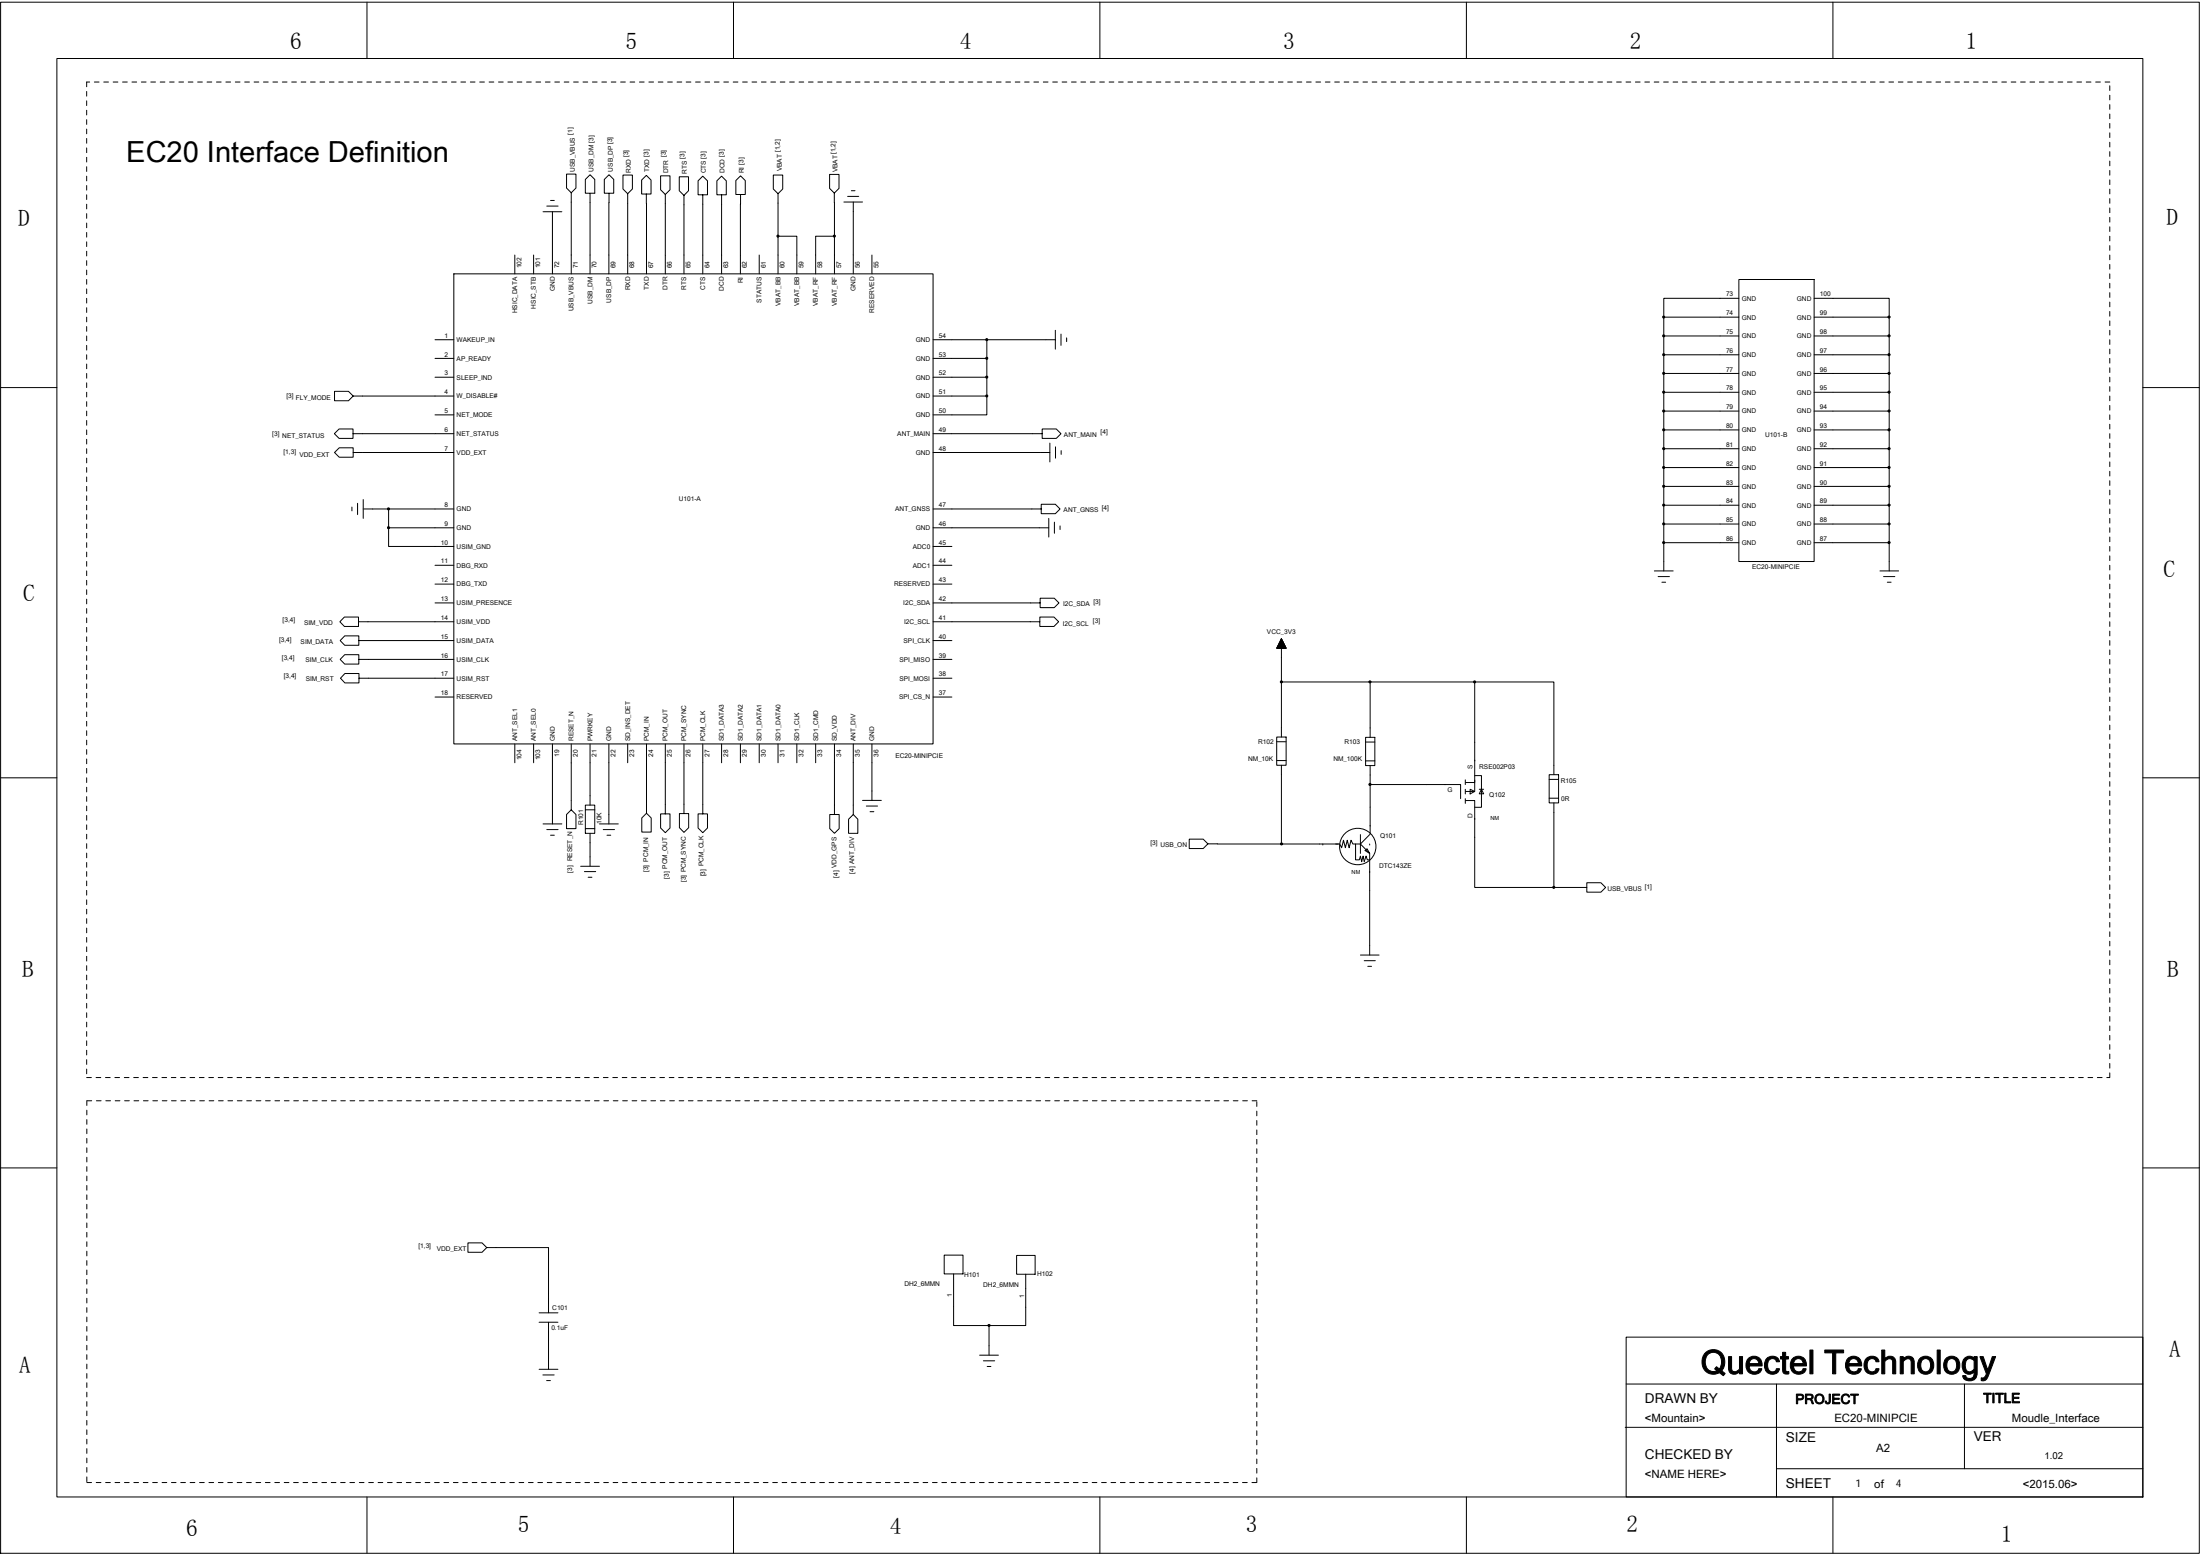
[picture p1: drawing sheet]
<svg xmlns="http://www.w3.org/2000/svg" width="297mm" height="210mm" viewBox="0 0 297 210" stroke-linecap="round" stroke-linejoin="round" font-family="sans-serif">
<g fill="none" stroke="#000" stroke-width=".14">
<path d="M.1 .3h296.8v209.3h-296.8zM7.7 7.9h281.6v194.1h-281.6zM11.7 12.3v.7M11.7 13.6v.6M11.7 14.9v.6M11.7 16.2v.6M11.7 17.4v.7M11.7 18.7v.6M11.7 20v.6M12.1 11.1h-.4v.6M12.7 11.1h.7M14 11.1h.6"/>
<path d="M15.3 11.1h.6M16.5 11.1h.7M17.8 11.1h.7M19.1 11.1h.6M20.4 11.1h.6M21.6 11.1h.7M22.9 11.1h.6M24.1 11.1h.7M25.4 11.1h.7M26.7 11.1h.6M28 11.1h.6M29.2 11.1h.7"/>
<path d="M30.5 11.1h.6M31.8 11.1h.6M33 11.1h.7M34.3 11.1h.6M35.6 11.1h.6M36.8 11.1h.7M38.1 11.1h.7M39.4 11.1h.6M40.7 11.1h.6M41.9 11.1h.7M43.2 11.1h.6M44.5 11.1h.6"/>
<path d="M45.7 11.1h.7M47 11.1h.6M48.3 11.1h.6M49.5 11.1h.7M49.5 .3v7.6M50.8 11.1h.6M52.1 11.1h.6M53.3 11.1h.7M54.6 11.1h.6M55.9 11.1h.6M57.1 11.1h.7M58.4 11.1h.7"/>
<path d="M59.7 11.1h.6M61 11.1h.6M62.2 11.1h.7M63.5 11.1h.6M64.8 11.1h.6M66 11.1h.7M67.3 11.1h.6M68.6 11.1h.6M69.8 11.1h.7M71.1 11.1h.6M72.4 11.1h.6M73.6 11.1h.7"/>
<path d="M74.9 11.1h.6M76.2 11.1h.6M77.4 11.1h.7M78.7 11.1h.7M80 11.1h.6M81.3 11.1h.6M82.5 11.1h.7M83.8 11.1h.6M85.1 11.1h.6M86.3 11.1h.7M87.6 11.1h.6M88.9 11.1h.6"/>
<path d="M90.1 11.1h.7M91.4 11.1h.7M92.6 11.1h.7M93.9 11.1h.6M95.2 11.1h.6M96.5 11.1h.6M97.7 11.1h.7M99 11.1h.6M99 .3v7.6M100.3 11.1h.6M101.5 11.1h.7M102.8 11.1h.6"/>
<path d="M104.1 11.1h.6M105.3 11.1h.7M106.6 11.1h.6M107.9 11.1h.6M109.2 11.1h.6M110.4 11.1h.7M111.7 11.1h.6M113 11.1h.6M114.2 11.1h.7M115.5 11.1h.6M116.8 11.1h.6M118 11.1h.7"/>
<path d="M119.3 11.1h.6M120.6 11.1h.6M121.8 11.1h.7M123.1 11.1h.6M124.4 11.1h.6M125.6 11.1h.7M126.9 11.1h.6M128.2 11.1h.6M129.5 11.1h.6M130.7 11.1h.7M132 11.1h.6M133.3 11.1h.6"/>
<path d="M134.5 11.1h.7M135.8 11.1h.6M137.1 11.1h.6M138.3 11.1h.7M139.6 11.1h.6M140.9 11.1h.6M142.1 11.1h.7M143.4 11.1h.6M144.7 11.1h.6M145.9 11.1h.7M147.2 11.1h.6M148.5 11.1h.6"/>
<path d="M148.5 .3v7.6M149.8 11.1h.6M151 11.1h.7M152.3 11.1h.6M153.6 11.1h.6M154.8 11.1h.7M156.1 11.1h.6M157.4 11.1h.6M158.6 11.1h.7M159.9 11.1h.6M161.2 11.1h.6M162.4 11.1h.7"/>
<path d="M163.7 11.1h.6M165 11.1h.6M166.2 11.1h.7M167.5 11.1h.6M168.8 11.1h.6M170.1 11.1h.6M171.3 11.1h.7M172.6 11.1h.6M173.9 11.1h.6M175.1 11.1h.7M176.4 11.1h.6M177.7 11.1h.6"/>
<path d="M178.9 11.1h.7M180.2 11.1h.6M181.5 11.1h.6M182.8 11.1h.6M184 11.1h.6M185.3 11.1h.6M186.5 11.1h.7M187.8 11.1h.6M189.1 11.1h.6M190.3 11.1h.7M191.6 11.1h.7M192.9 11.1h.6"/>
<path d="M194.2 11.1h.6M195.4 11.1h.7M196.7 11.1h.6M198 11.1h.6M198 .3v7.6M199.2 11.1h.7M200.5 11.1h.6M201.8 11.1h.6M203 11.1h.7M204.3 11.1h.7M205.6 11.1h.6M206.9 11.1h.6"/>
<path d="M208.1 11.1h.6M209.4 11.1h.6M210.6 11.1h.7M211.9 11.1h.7M213.2 11.1h.6M214.5 11.1h.6M215.7 11.1h.7M217 11.1h.6M218.3 11.1h.6M219.5 11.1h.7M220.8 11.1h.6M222.1 11.1h.6"/>
<path d="M223.3 11.1h.7M224.6 11.1h.7M225.9 11.1h.6M227.2 11.1h.6M228.4 11.1h.7M229.7 11.1h.6M230.9 11.1h.7M232.2 11.1h.6M233.5 11.1h.6M234.7 11.1h.7M236 11.1h.6M237.3 11.1h.6"/>
<path d="M238.5 11.1h.7M239.8 11.1h.7M241.1 11.1h.6M242.4 11.1h.6M243.6 11.1h.7M244.9 11.1h.6M246.2 11.1h.6M247.4 11.1h.7M247.5 .3v7.6M248.7 11.1h.7M250 11.1h.6M251.3 11.1h.6"/>
<path d="M252.5 11.1h.7M253.8 11.1h.6M255 11.1h.7M256.3 11.1h.6M257.6 11.1h.6M258.8 11.1h.7M260.1 11.1h.6M261.4 11.1h.6M262.7 11.1h.6M263.9 11.1h.7M265.2 11.1h.6M266.5 11.1h.6"/>
<path d="M267.7 11.1h.7M269 11.1h.6M270.3 11.1h.6M271.5 11.1h.7M272.8 11.1h.6M274.1 11.1h.6M275.4 11.1h.6M276.6 11.1h.6M277.9 11.1h.6M279.1 11.1h.7M280.4 11.1h.6M281.7 11.1h.6"/>
<path d="M283 11.1h.6M284.2 11.1h.7M284.9 11.6v.6M284.9 12.8v.7M284.9 14.1v.7M284.9 15.4v.6M284.9 16.7v.6M284.9 17.9v.7M284.9 19.2v.6M11.7 21.2v.7M11.7 22.5v.6M11.7 23.8v.6"/>
<path d="M11.7 25v.7M11.7 26.3v.6M11.7 27.6v.6M11.7 28.8v.7M11.7 30.1v.6M11.7 31.4v.6M11.7 32.6v.7M11.7 33.9v.6M11.7 35.2v.6M11.7 36.4v.7M11.7 37.7v.7M11.7 39v.6"/>
<path d="M61.3 37h64.7v63.4h-64.7zM69.5 34.4v2.6M72 34.4v2.6M73.3 28.6h2.6M73.8 27.8h1.6M74.3 27.1h.5M74.6 28.6v8.4M77.1 26l-.6-.6v-1.9h1.3v1.9l-.7 .6v11M79.7 26.1h.6v-1.9l-.6-.6-.7 .6v1.9h.7v10.9M82.2 26.1h.7v-1.9l-.7-.6-.6 .6v1.9h.6v10.9M84.7 26.1l-.6-.6v-1.9h1.3v1.9l-.7 .6v10.9M87.3 26.2h.6v-1.9l-.6-.6-.7 .6v1.9h.7v10.8"/>
<path d="M89.8 26.2l-.6-.6v-1.9h1.3v1.9l-.7 .6v10.8M92.3 26.4l-.6-.7v-1.8h1.3v1.8l-.7 .7v10.6M94.9 26.3h.6v-1.9l-.6-.6-.6 .6v1.9h.6v10.7M97.4 26.3h.7v-1.9l-.7-.6-.6 .6v1.9h.6v10.7M100 26.2h.6v-1.8l-.6-.7-.6 .7v1.8h.6v10.8M102.5 34.4v2.6M105 26.1l-.6-.6v-1.9h1.3v1.9l-.7 .6v5.8h2.6v5.1M105 31.9v5.1M112.6 26.1l-.6-.7v-1.9h1.3v1.9l-.7 .7 .1 5.8h-2.6v5.1M112.7 31.9v5.1M113.9 27.3h2.6M114.4 26.5h1.5"/>
<path d="M115 25.7h.4M115.2 27.3v9.7M117.7 34.4v2.6M234.8 37.7h10.1v38.1h-10.1zM284.9 20.5v.6M284.9 21.7v.7M284.9 23v.6M284.9 24.3v.6M284.9 25.5v.7M284.9 26.8v.6M284.9 28.1v.6M284.9 29.3v.7"/>
<path d="M284.9 30.6v.6M284.9 31.9v.6M284.9 33.1v.7M284.9 34.4v.7M284.9 35.7v.6M284.9 37v.6M284.9 38.2v.7M284.9 39.5v.6M.1 52.3h7.6M11.7 40.3v.6M11.7 41.5v.7M11.7 42.8v.6"/>
<path d="M11.7 44.1v.6M11.7 45.3v.7M11.7 46.6v.6M11.7 47.9v.6M11.7 49.1v.7M11.7 50.4v.6M11.7 51.7v.6M11.7 52.9v.7M11.7 54.2v.6M11.7 55.5v.6M11.7 56.7v.7M11.7 58v.7"/>
<path d="M11.7 59.3v.6M47.7 58.5v.7h-1.9l-.7-.7 .7-.6h1.9v.6h13.6M47.7 53.4l-.6-.6h-1.9v1.3h1.9l.6-.7h13.6M58.7 45.8h2.6M58.7 48.4h2.6M58.7 50.9h2.6M58.7 56h2.6M126 48.4h7.2M126 50.9h7.2M126 53.4h7.2M133.2 53.4v2.6h-7.2M133.2 45.8v7.6"/>
<path d="M140.7 58.5v.7h1.9l.7-.7-.7-.6h-1.9v.6h-14.7M141.7 59.8v2.5M142.5 45.8h-16.5M142.5 44.6v2.5M143.3 45.1v1.5M144 45.6v.5M234.8 40.3h-10.2v2.5M234.8 42.8h-10.2v2.5M234.8 45.3h-10.2v2.6M234.8 47.9h-10.2v2.5M234.8 50.4h-10.2v2.5M234.8 52.9h-10.2v2.6"/>
<path d="M234.8 55.5h-10.2v2.5M234.8 58h-10.2v2.6M244.9 40.3h10.2v2.5M244.9 42.8h10.2v2.5M244.9 45.3h10.2v2.6M244.9 47.9h10.2v2.5M244.9 50.4h10.2v2.5M244.9 52.9h10.2v2.6M244.9 55.5h10.2v2.5M244.9 58h10.2v2.6M284.9 47.1v.7M284.9 48.4v.6"/>
<path d="M284.9 49.6v.7M284.9 50.9v.6M284.9 52.2v.6M284.9 53.4v.7M284.9 54.7v.7M284.9 56v.6M284.9 57.3v.6M284.9 58.5v.7M284.9 59.8v.6M284.9 40.8v.6M284.9 42v.7M284.9 43.3v.6"/>
<path d="M284.9 44.6v.6M284.9 45.8v.7M289.3 52.3h7.6M11.7 60.6v.6M11.7 61.8v.7M11.7 63.1v.6M11.7 64.4v.6M11.7 65.6v.7M11.7 66.9v.6M11.7 68.2v.6M11.7 69.4v.7M11.7 70.7v.6"/>
<path d="M11.7 72v.6M11.7 73.2v.7M11.7 74.5v.6M11.7 75.8v.6M11.7 77v.7M11.7 78.3v.7M11.7 79.6v.6M47.5 68.4v.5M47.7 61.1v.6h-1.9l-.6-.6 .6-.7h1.9v.7h13.6M48.3 67.9v1.5M49 67.4v2.6M49 68.7h3.5"/>
<path d="M58.7 76.3h2.6M58.7 78.8h2.6M61.3 68.7h-8.8v2.5M61.3 71.2h-8.8v2.5h8.8M126 73.7h2.5M126 76.3h2.5M126 78.8h2.5M140.6 68.7v.6h1.9l.6-.6-.6-.6h-1.9v.6h-14.6M141.6 71.2h-15.6M141.6 70v2.5M141.7 61.1h-15.7M142.4 70.5v1.5"/>
<path d="M142.5 60.3v1.5M143.1 71v.5M143.3 60.8v.5M223.4 77h2.5M223.9 77.8h1.5M224.4 78.6h.5M234.8 60.6h-10.2v2.5M234.8 63.1h-10.2v2.5M234.8 65.6h-10.2v2.6M234.8 68.2h-10.2v2.5M234.8 70.7h-10.2v2.5M234.8 73.2h-10.2v3.8"/>
<path d="M244.9 60.6h10.2v2.5M244.9 63.1h10.2v2.5M244.9 65.6h10.2v2.6M244.9 68.2h10.2v2.5M244.9 70.7h10.2v2.5M244.9 73.2h10.2v3.8M253.8 77h2.5M254.3 77.8h1.5M254.8 78.6h.5M284.9 61.1v.6M284.9 62.3v.7M284.9 63.6v.6"/>
<path d="M284.9 64.9v.6M284.9 66.1v.7M284.9 67.4v.7M284.9 68.7v.6M284.9 70v.6M284.9 71.2v.6M284.9 72.5v.6M284.9 73.7v.7M284.9 75v.6M284.9 76.3v.6M284.9 77.6v.6M284.9 78.8v.7"/>
<path d="M11.7 80.9v.6M11.7 82.1v.7M11.7 83.4v.6M11.7 84.7v.6M11.7 85.9v.7M11.7 87.2v.6M11.7 88.5v.6M11.7 89.7v.7M11.7 91v.7M11.7 92.3v.6M11.7 93.6v.6M11.7 94.8v.6"/>
<path d="M11.7 96.1v.6M11.7 97.3v.7M11.7 98.6v.7M11.7 99.9v.6M48.4 83.9v.6h-1.9l-.6-.6 .6-.6h1.9v.6h12.9M48.4 86.4v.7h-1.9l-.6-.7 .6-.6h1.9v.6h12.9M48.4 89v.6h-1.9l-.6-.6 .6-.7h1.9v.7h12.9M48.5 91.5v.7h-1.9l-.6-.7 .6-.6h1.9v.6h12.8M58.7 81.4h2.6M58.7 94.1h2.6M126 86.4h2.5M126 89h2.5"/>
<path d="M126 91.5h2.5M126 94.1h2.5M140.4 83.9v.6h1.9l.6-.6-.6-.6h-1.9v.6h-14.4M140.4 81.4v.6h1.9l.7-.6-.7-.7h-1.9v.7h-14.4M172.4 99.5h1.2v3.8h-1.2zM172.4 87.4v.1M172.4 87.4l1.2 .1h-1.2M172.4 87.4h1.2M172.5 87.5v-.2h1.1v.2M172.5 87.3h1.1M172.5 87.5v-.3h1v.3M172.5 87.2h1"/>
<path d="M172.6 87.1v.4M172.6 87.1h.9v.4M172.6 87.1h.9M172.6 87h.8v.5M172.7 86.9h.7v.6M172.7 86.8h.6v.7M172.8 86.7v.8M172.8 86.7h.5v.8M172.8 86.7h.4M172.8 86.6v.9M172.8 86.6h.4v.9M172.8 86.6h.4"/>
<path d="M172.9 86.5v1M172.9 86.5h.3v1M172.9 86.5h.2M172.9 86.4v1.1M172.9 86.4h.2v1.1M172.9 86.4h.2M173 86.3v1.2M173 86.3h.1v1.2M173 86.3h.1M173 86.2v1.3M173 86.2h.1M173 92h26.1"/>
<path d="M173 86.2l.6 1.3h-1.2l.6-1.3v13.3M173.3 86.8h-.6v.7M173.4 86.9h-.7v.6M173.4 87h-.8v.5M184.4 99.5h1.2v3.8h-1.2zM185 92v7.5M284.9 80.1v.6M284.9 81.4v.6M284.9 82.6v.7M284.9 83.9v.6M284.9 85.2v.6M284.9 86.4v.7"/>
<path d="M284.9 87.7v.6M284.9 89v.6M284.9 90.3v.6M284.9 91.5v.7M284.9 92.8v.6M284.9 94.1v.6M284.9 95.3v.6M284.9 96.6v.6M284.9 97.9v.6M284.9 99.1v.7M.1 105h7.6M11.7 101.2v.6"/>
<path d="M11.7 102.4v.7M11.7 103.7v.6M11.7 105v.6M11.7 106.2v.7M11.7 107.5v.6M11.7 108.8v.6M11.7 110v.7M11.7 111.3v.7M11.7 112.6v.6M11.7 113.9v.6M11.7 115.1v.7M11.7 116.4v.6"/>
<path d="M11.7 117.6v.7M11.7 118.9v.6M69.5 100.4v2.5M72 100.4v2.5M73.3 111.2h2.6M73.8 112h1.6M74.3 112.7h.5M74.6 100.4v10.8M77.1 100.4v8.9l.7 .6v1.9h-1.3v-1.9l.6-.6M78.4 116.9h2.5M78.9 117.6h1.5M79 108.6h1.3v3.9h-1.3z"/>
<path d="M79 111.8h1.3M79 109.3h1.3M79.4 118.4h.5M79.7 100.4v8.2M79.7 112.5v4.4M80.9 111.2h2.6M81.4 112h1.6M82 112.7h.5M82.2 100.4v10.8M84.7 100.4v2.5M87.3 100.4v9.3l-.6 .7v1.9h1.2v-1.9l-.6-.7M89.8 100.4v9.4h-.6v1.9l.6 .7 .7-.7v-1.9h-.7"/>
<path d="M92.3 100.4v9.4h-.6v1.9l.6 .6 .7-.6v-1.9h-.7M94.9 100.4v9.4h-.6v1.9l.6 .7 .6-.7v-1.9h-.6M97.4 100.4v2.5M100 100.4v2.5M102.5 100.4v2.5M105 100.4v2.5M107.6 100.4v2.5M110.1 100.4v2.5M112.7 100.4v9.5h-.7v1.9l.7 .7 .6-.7v-1.9h-.6M115.2 100.4v9.5l.6 .7v1.9h-1.2v-1.9l.6-.7M116.5 108h2.5M117 108.8h1.5"/>
<path d="M117.5 109.5h.5M117.7 100.4v7.6M163.1 113.9l-.6-.7h-1.9v1.3h1.9l.6-.6h10M172.4 100.1h1.2M172.4 102.6h1.2M173 103.3v10.6h7.7M177.3 111.4h.1M178.6 113.9h.1M180.3 113.9h.6l.2 .5 .3-1 .2 1 .3-1 .3 1 .2-1 .3 .5h1M183 113.9v2.1h.5l.2-.5 .2 .8 .1-.8 .2 .7M183.7 113.9l1.2 1.3M183.7 113.9h.1"/>
<path d="M183.7 112.6v2.6M184.4 100.1h1.2M184.4 102.7h1.2M184.6 114.5l.3 .7-.6-.4zM184.9 113.9h.1M184.9 111.4h.1M184.9 112.6l-1.2 1.3M184.9 116h-.3l-.2-.5-.2 .8M184.9 115.2v13.7M185 103.3v9.3M185 105.9h10.2M195 105.9h2.2v1.9"/>
<path d="M197.8 105.2v.7M197.8 106.5v.6M197.8 107.8v.6M197.9 108h1.2v2.6M198.5 107.1v-.6l.6 .3-.6 .3M199.1 104.7h.9v4.2h-.9M199.1 102.7v-10.7h10.7v11.3M199.1 102.6v3h-1.2M199.1 105.3v1.5h-1.2M199.7 106.5h.6M200 106.5l.3 .6h-.6zM209.2 104.5h1.2v3.9h-1.2z"/>
<path d="M209.2 105.2h1.2M209.2 107.7h1.2M209.8 103.3v1.2M209.8 108.4v1.2M209.8 119.8h4.4v-.7h2l.6 .7-.6 .6h-2v-.6M209.8 109.6v10.2h-10.7v-9.4M284.9 100.4v.6M284.9 101.7v.6M284.9 102.9v.7M284.9 104.2v.6M284.9 105.5v.6M284.9 106.7v.7"/>
<path d="M284.9 108v.6M284.9 109.3v.6M284.9 110.6v.6M284.9 111.8v.7M284.9 113.1v.6M284.9 114.4v.6M284.9 115.6v.7M284.9 116.9v.6M284.9 118.1v.7M284.9 119.4v.6M289.3 105h7.6M11.7 120.2v.6"/>
<path d="M11.7 121.4v.7M11.7 122.7v.6M11.7 124v.6M11.7 125.2v.7M11.7 126.5v.6M11.7 127.8v.6M11.7 129.1v.6M11.7 130.3v.7M11.7 131.6v.6M11.7 132.9v.6M11.7 134.1v.7M11.7 135.4v.6"/>
<path d="M11.7 136.7v.6M11.7 137.9v.7M11.7 139.2v.6M183.7 128.9h2.5M184.2 129.6h1.5M184.7 130.4h.5M284.9 120.7v.6M284.9 121.9v.7M284.9 123.2v.6M284.9 124.5v.6M284.9 125.8v.6M284.9 127v.7"/>
<path d="M284.9 128.3v.6M284.9 129.6v.6M284.9 130.8v.7M284.9 132.1v.6M284.9 133.4v.6M284.9 134.6v.7M284.9 135.9v.6M284.9 137.2v.6M284.9 138.5v.6M284.9 139.7v.7M.1 157.6h7.6M11.7 140.5v.6"/>
<path d="M11.7 141.7v.7M11.7 143v.6M11.7 144.3v.6M11.7 145.4h.6M11.7 148.5v.7M11.7 149.8v.7M11.7 151.1v.6M11.7 152.4v.6M11.7 153.6v.7M11.7 154.9v.6M11.7 156.2v.6M11.7 157.4v.7"/>
<path d="M11.7 158.7v.6M11.7 160v.6M11.7 148.5h.7M13 145.4h.6M13 148.5h.6M14.2 145.4h.7M14.3 148.5h.6M15.5 145.4h.6M15.6 148.5h.6M16.8 145.4h.6M16.8 148.5h.7M18.1 145.4h.6"/>
<path d="M18.1 148.5h.6M19.3 145.4h.7M19.4 148.5h.6M20.6 145.4h.6M20.6 148.5h.7M21.9 145.4h.6M21.9 148.5h.6M23.1 145.4h.6M23.2 148.5h.6M24.4 145.4h.6M24.4 148.5h.7M25.7 145.4h.6"/>
<path d="M25.7 148.5h.6M26.9 145.4h.7M27 148.5h.6M28.2 145.4h.6M28.2 148.5h.7M29.5 145.4h.6M29.5 148.5h.6M30.7 145.4h.7M30.8 148.5h.6M32 145.4h.6M32 148.5h.7M33.3 145.4h.6"/>
<path d="M33.3 148.5h.6M34.5 145.4h.7M34.6 148.5h.6M35.8 145.4h.6M35.9 148.5h.6M37.1 145.4h.6M37.1 148.5h.7M38.4 145.4h.6M38.4 148.5h.6M39.6 145.4h.7M39.7 148.5h.6M40.9 145.4h.6"/>
<path d="M40.9 148.5h.7M42.2 145.4h.6M42.2 148.5h.6M43.4 145.4h.7M43.5 148.5h.6M44.7 145.4h.6M44.7 148.5h.7M46 145.4h.6M46 148.5h.6M47.2 145.4h.6M47.3 148.5h.6M48.5 145.4h.6"/>
<path d="M48.5 148.5h.7M49.8 145.4h.6M49.8 148.5h.6M51 145.4h.7M51.1 148.5h.6M52.3 145.4h.6M52.3 148.5h.7M53.6 145.4h.6M53.6 148.5h.6M54.8 145.4h.7M54.9 148.5h.6M56.1 145.4h.6"/>
<path d="M56.2 148.5h.6M57.4 145.4h.6M57.4 148.5h.7M58.6 145.4h.7M58.7 148.5h.6M59.9 145.4h.7M60 148.5h.6M61.2 145.4h.6M61.2 148.5h.7M62.5 145.4h.6M62.5 148.5h.6M63.7 145.4h.7"/>
<path d="M63.8 148.5h.6M65 145.4h.6M65 148.5h.7M66.3 145.4h.6M66.3 148.5h.6M67.5 145.4h.7M67.6 148.5h.6M68.8 145.4h.6M68.9 148.5h.6M70 145.4h.7M70.1 148.5h.6M71.3 145.4h.6"/>
<path d="M71.4 148.5h.6M72.6 145.4h.6M72.6 148.5h.7M73.8 145.4h.7M73.9 148.5h.6M75.1 145.4h.7M75.2 148.5h.6M76.4 145.4h.6M76.5 148.5h.6M77.7 145.4h.6M77.7 148.5h.7M78.9 145.4h.7"/>
<path d="M79 148.5h.6M80.2 145.4h.6M80.3 148.5h.6M81.5 145.4h.6M81.5 148.5h.7M82.7 145.4h.7M82.8 148.5h.6M84 145.4h.6M84.1 148.5h.6M85.3 145.4h.6M85.3 148.5h.7M86.5 145.4h.7"/>
<path d="M86.6 148.5h.6M87.8 145.4h.7M87.9 148.5h.6M89.1 145.4h.6M89.2 148.5h.6M90.4 145.4h.6M90.4 148.5h.7M91.6 145.4h.7M91.7 148.5h.6M92.9 145.4h.6M92.9 148.5h.7M94.1 145.4h.7"/>
<path d="M94.2 148.5h.6M95.4 145.4h.7M95.5 148.5h.6M96.7 145.4h.6M96.7 148.5h.7M98 145.4h.6M98 148.5h.7M99.2 145.4h.7M99.3 148.5h.6M100.5 145.4h.6M100.6 148.5h.6M101.8 145.4h.6"/>
<path d="M101.8 148.5h.7M103 145.4h.7M103.1 148.5h.6M104.3 145.4h.6M104.4 148.5h.6M105.6 145.4h.6M105.6 148.5h.7M106.8 145.4h.7M106.9 148.5h.6M108.1 145.4h.7M108.2 148.5h.6M109.4 145.4h.6"/>
<path d="M109.4 148.5h.7M110.7 145.4h.6M110.7 148.5h.7M111.9 145.4h.7M112 148.5h.6M113.2 145.4h.6M113.3 148.5h.6M114.5 145.4h.6M114.5 148.5h.7M115.7 145.4h.7M115.8 148.5h.6M117 145.4h.6"/>
<path d="M117 148.5h.7M118.3 145.4h.6M118.3 148.5h.6M119.5 145.4h.7M119.6 148.5h.6M120.8 145.4h.6M120.8 148.5h.7M122.1 145.4h.6M122.1 148.5h.6M123.3 145.4h.7M123.4 148.5h.6M124.6 145.4h.6"/>
<path d="M124.6 148.5h.7M125.9 145.4h.6M125.9 148.5h.7M127.1 145.4h.7M127.2 148.5h.6M128.4 145.4h.7M128.5 148.5h.6M129.7 145.4h.6M129.7 148.5h.7M131 145.4h.6M131 148.5h.6M132.2 145.4h.7"/>
<path d="M132.3 148.5h.6M133.5 145.4h.6M133.5 148.5h.7M134.8 145.4h.6M134.8 148.5h.6M136 145.4h.7M136.1 148.5h.6M137.3 145.4h.6M137.3 148.5h.7M138.6 145.4h.6M138.6 148.5h.6M139.8 145.4h.7"/>
<path d="M139.9 148.5h.6M141.1 145.4h.6M141.1 148.5h.7M142.4 145.4h.6M142.4 148.5h.6M143.6 145.4h.7M143.7 148.5h.6M144.9 145.4h.6M144.9 148.5h.7M146.2 145.4h.6M146.2 148.5h.7M147.4 145.4h.7"/>
<path d="M147.5 148.5h.6M148.7 145.4h.6M148.8 148.5h.6M150 145.4h.6M150 148.5h.7M151.3 145.4h.6M151.3 148.5h.6M152.5 145.4h.7M152.6 148.5h.6M153.8 145.4h.6M153.8 148.5h.7M155.1 145.4h.6"/>
<path d="M155.1 148.5h.6M156.3 145.4h.7M156.4 148.5h.6M157.6 145.4h.6M157.6 148.5h.7M158.9 145.4h.6M158.9 148.5h.7M160.1 145.4h.7M160.2 148.5h.6M161.4 145.4h.6M161.5 148.5h.6M162.7 145.4h.6"/>
<path d="M162.7 148.5h.6M163.9 145.4h.7M164 148.5h.6M165.2 145.4h.6M165.2 148.5h.7M166.5 145.4h.6M166.5 148.5h.7M167.7 145.4h.7M167.8 148.5h.6M169 145.4h.6M169.1 148.5h.6M169.7 148.7v.6"/>
<path d="M169.7 149.9v.7M169.7 151.2v.6M169.7 152.5v.6M169.7 153.8v.6M169.7 155v.7M169.7 156.3v.6M169.7 157.6v.6M169.7 158.8v.7M170.3 145.4h.6M171.6 145.4h.6M172.8 145.4h.7M174.1 145.4h.6"/>
<path d="M175.4 145.4h.6M176.6 145.4h.7M177.9 145.4h.6M179.2 145.4h.6M180.4 145.4h.7M181.7 145.4h.6M183 145.4h.6M184.3 145.4h.6M185.5 145.4h.6M186.8 145.4h.6M188 145.4h.7M189.3 145.4h.6"/>
<path d="M190.6 145.4h.6M191.9 145.4h.6M193.1 145.4h.7M194.4 145.4h.6M195.7 145.4h.6M196.9 145.4h.7M198.2 145.4h.6M199.5 145.4h.6M200.7 145.4h.7M202 145.4h.6M203.3 145.4h.6M204.6 145.4h.6"/>
<path d="M205.8 145.4h.7M207.1 145.4h.6M208.3 145.4h.7M209.6 145.4h.6M210.9 145.4h.6M212.1 145.4h.7M213.4 145.4h.6M214.7 145.4h.6M215.9 145.4h.7M217.2 145.4h.6M218.5 145.4h.6M219.7 145.4h.7"/>
<path d="M221 145.4h.7M222.3 145.4h.6M223.6 145.4h.6M224.8 145.4h.7M226.1 145.4h.6M227.4 145.4h.6M228.6 145.4h.7M229.9 145.4h.6M231.2 145.4h.6M232.4 145.4h.7M233.7 145.4h.6M235 145.4h.6"/>
<path d="M236.2 145.4h.7M237.5 145.4h.6M238.8 145.4h.6M240 145.4h.7M241.3 145.4h.7M242.6 145.4h.6M243.9 145.4h.6M245.1 145.4h.7M246.4 145.4h.6M247.7 145.4h.6M248.9 145.4h.7M250.2 145.4h.6"/>
<path d="M251.5 145.4h.6M252.7 145.4h.7M254 145.4h.6M255.3 145.4h.6M256.5 145.4h.7M257.8 145.4h.6M259.1 145.4h.6M260.3 145.4h.7M261.6 145.4h.7M262.9 145.4h.6M264.2 145.4h.6M265.4 145.4h.7"/>
<path d="M266.7 145.4h.6M268 145.4h.6M269.2 145.4h.7M270.5 145.4h.6M271.8 145.4h.6M273 145.4h.7M274.3 145.4h.7M275.6 145.4h.6M276.9 145.4h.6M278.1 145.4h.6M279.4 145.4h.6M280.6 145.4h.7"/>
<path d="M281.9 145.4h.7M283.2 145.4h.6M284.9 144.8v.6h-.4M284.9 141v.6M284.9 142.2v.7M284.9 143.5v.6M289.3 157.6h7.6M11.7 161.2v.7M11.7 162.5v.7M11.7 163.8v.6M11.7 165v.7M11.7 166.3v.6"/>
<path d="M11.7 167.6v.6M11.7 168.8v.7M11.7 170.1v.7M11.7 171.4v.6M11.7 172.7v.6M11.7 173.9v.7M11.7 175.2v.6M11.7 176.5v.6M11.7 177.7v.7M11.7 179v.6M65.7 168.4l-.6-.7h-1.9v1.3h1.9l.6-.6h8.4v8.8M72.8 177.2h2.5"/>
<path d="M72.8 178.4h2.5M74.1 178.4v6.4M127.5 169.4h2.5v2.5h-2.5zM128.8 171.9v7h9.7v-6.9M133.5 178.9v4M137.3 169.4h2.5v2.6h-2.5zM169.7 160.1v.6M169.7 161.4v.6M169.7 162.6v.7M169.7 163.9v.6M169.7 165.2v.6M169.7 166.4v.7"/>
<path d="M169.7 167.7v.6M169.7 169v.6M169.7 170.2v.7M169.7 171.5v.6M169.7 172.8v.6M169.7 174.1v.6M169.7 175.3v.7M169.7 176.6v.6M169.7 177.9v.6M169.7 179.1v.7M11.7 180.3v.6M11.7 181.5v.7"/>
<path d="M11.7 182.8v.7M11.7 184.1v.6M11.7 185.4v.6M11.7 186.6v.6M11.7 187.9v.6M11.7 189.1v.7M11.7 190.4v.7M11.7 191.7v.6M11.7 193v.6M11.7 194.2v.7M11.7 195.5v.6M11.7 196.8v.6"/>
<path d="M11.7 198v.7M11.7 199.3v.6M72.8 184.8h2.5M73.3 185.5h1.5M73.8 186.3h.5M132.3 182.9h2.5M132.8 183.6h1.5M133.3 184.4h.5M169.7 199.4v.7h-.7M169.7 180.4v.6M169.7 181.7v.6M169.7 182.9v.7"/>
<path d="M169.7 184.2v.6M169.7 185.5v.6M169.7 186.7v.7M169.7 188v.6M169.7 189.3v.6M169.7 190.5v.7M169.7 191.8v.6M169.7 193.1v.6M169.7 194.4v.6M169.7 195.6v.7M169.7 196.9v.6M169.7 198.2v.6"/>
<path d="M219.4 192.6h69.9M219.6 180.4h69.7v21.6h-69.7zM219.6 186.8h69.7M239.9 198.2h49.4M239.9 186.8v15.2M265.2 186.8v11.4M11.7 200.1h.7M13 200.1h.6M14.3 200.1h.6M15.5 200.1h.7M16.8 200.1h.6M18.1 200.1h.6"/>
<path d="M19.3 200.1h.7M20.6 200.1h.6M21.9 200.1h.6M23.2 200.1h.6M24.4 200.1h.6M25.7 200.1h.6M26.9 200.1h.7M28.2 200.1h.6M29.5 200.1h.6M30.8 200.1h.6M32 200.1h.7M33.3 200.1h.6"/>
<path d="M34.6 200.1h.6M35.8 200.1h.7M37.1 200.1h.6M38.4 200.1h.6M39.6 200.1h.7M40.9 200.1h.6M42.2 200.1h.6M43.5 200.1h.6M44.7 200.1h.7M46 200.1h.6M47.2 200.1h.7M48.5 200.1h.6"/>
<path d="M49.5 202v7.6M49.8 200.1h.6M51.1 200.1h.6M52.3 200.1h.7M53.6 200.1h.6M54.9 200.1h.6M56.1 200.1h.7M57.4 200.1h.6M58.7 200.1h.6M59.9 200.1h.7M61.2 200.1h.6M62.5 200.1h.6"/>
<path d="M63.8 200.1h.6M65 200.1h.7M66.3 200.1h.6M67.6 200.1h.6M68.8 200.1h.6M70.1 200.1h.6M71.3 200.1h.7M72.6 200.1h.7M73.9 200.1h.6M75.2 200.1h.6M76.4 200.1h.7M77.7 200.1h.6"/>
<path d="M79 200.1h.6M80.2 200.1h.7M81.5 200.1h.6M82.8 200.1h.6M84 200.1h.7M85.3 200.1h.7M86.6 200.1h.6M87.9 200.1h.6M89.1 200.1h.7M90.4 200.1h.6M91.7 200.1h.6M92.9 200.1h.6"/>
<path d="M94.2 200.1h.6M95.4 200.1h.7M96.7 200.1h.6M98 200.1h.6M99 202v7.6M99.2 200.1h.7M100.5 200.1h.7M101.8 200.1h.6M103.1 200.1h.6M104.3 200.1h.7M105.6 200.1h.6M106.9 200.1h.6"/>
<path d="M108.1 200.1h.7M109.4 200.1h.6M110.7 200.1h.6M111.9 200.1h.7M113.2 200.1h.7M114.5 200.1h.6M115.7 200.1h.7M117 200.1h.6M118.3 200.1h.6M119.5 200.1h.7M120.8 200.1h.7M122.1 200.1h.6"/>
<path d="M123.4 200.1h.6M124.6 200.1h.7M125.9 200.1h.6M127.2 200.1h.6M128.4 200.1h.7M129.7 200.1h.6M131 200.1h.6M132.2 200.1h.7M133.5 200.1h.7M134.8 200.1h.6M136.1 200.1h.6M137.3 200.1h.7"/>
<path d="M138.6 200.1h.6M139.8 200.1h.7M141.1 200.1h.7M142.4 200.1h.6M143.7 200.1h.6M144.9 200.1h.7M146.2 200.1h.6M147.5 200.1h.6M148.5 202v7.6M148.7 200.1h.7M150 200.1h.6M151.3 200.1h.6"/>
<path d="M152.5 200.1h.7M153.8 200.1h.7M155.1 200.1h.6M156.4 200.1h.6M157.6 200.1h.7M158.9 200.1h.6M160.2 200.1h.6M161.4 200.1h.6M162.7 200.1h.6M164 200.1h.6M165.2 200.1h.7M166.5 200.1h.6"/>
<path d="M167.8 200.1h.6M198 202v7.6M247.5 202v7.6"/>
<circle cx="183.3" cy="114.2" r="2.46"/>
</g>
<g fill="#000" stroke="#000" stroke-width=".14">
<path d="M104.9 31.8h.2v.2h-.2z" fill-rule="evenodd"/>
<path d="M112.6 31.8h.2v.2h-.2z" fill-rule="evenodd"/>
<path d="M133.1 45.7h.2v.2h-.2z" fill-rule="evenodd"/>
<path d="M133.1 48.2h.2v.3h-.2z" fill-rule="evenodd"/>
<path d="M133.1 50.8h.2v.2h-.2z" fill-rule="evenodd"/>
<path d="M133.1 53.3h.2v.2h-.2z" fill-rule="evenodd"/>
<path d="M224.5 42.7h.2v.2h-.2z" fill-rule="evenodd"/>
<path d="M224.5 45.2h.2v.2h-.2z" fill-rule="evenodd"/>
<path d="M224.5 47.8h.2v.2h-.2z" fill-rule="evenodd"/>
<path d="M224.5 50.3h.2v.2h-.2z" fill-rule="evenodd"/>
<path d="M224.5 52.8h.2v.2h-.2z" fill-rule="evenodd"/>
<path d="M224.5 55.4h.2v.2h-.2z" fill-rule="evenodd"/>
<path d="M224.5 57.9h.2v.2h-.2z" fill-rule="evenodd"/>
<path d="M254.9 42.7h.3v.2h-.3z" fill-rule="evenodd"/>
<path d="M254.9 45.2h.3v.2h-.3z" fill-rule="evenodd"/>
<path d="M254.9 47.8h.3v.2h-.3z" fill-rule="evenodd"/>
<path d="M254.9 50.3h.3v.2h-.3z" fill-rule="evenodd"/>
<path d="M254.9 52.8h.3v.2h-.3z" fill-rule="evenodd"/>
<path d="M254.9 55.4h.3v.2h-.3z" fill-rule="evenodd"/>
<path d="M254.9 57.9h.3v.2h-.3z" fill-rule="evenodd"/>
<path d="M52.4 68.6h.2v.2h-.2z" fill-rule="evenodd"/>
<path d="M52.4 71.1h.2v.2h-.2z" fill-rule="evenodd"/>
<path d="M224.5 60.4h.2v.2h-.2z" fill-rule="evenodd"/>
<path d="M224.5 63h.2v.2h-.2z" fill-rule="evenodd"/>
<path d="M224.5 65.5h.2v.2h-.2z" fill-rule="evenodd"/>
<path d="M224.5 68.1h.2v.2h-.2z" fill-rule="evenodd"/>
<path d="M224.5 70.6h.2v.2h-.2z" fill-rule="evenodd"/>
<path d="M224.5 73.1h.2v.2h-.2z" fill-rule="evenodd"/>
<path d="M254.9 60.4h.3v.2h-.3z" fill-rule="evenodd"/>
<path d="M254.9 63h.3v.2h-.3z" fill-rule="evenodd"/>
<path d="M254.9 65.5h.3v.2h-.3z" fill-rule="evenodd"/>
<path d="M254.9 68.1h.3v.2h-.3z" fill-rule="evenodd"/>
<path d="M254.9 70.6h.3v.2h-.3z" fill-rule="evenodd"/>
<path d="M254.9 73.1h.3v.2h-.3z" fill-rule="evenodd"/>
<path d="M172.9 91.9h.2v.2h-.2z" fill-rule="evenodd"/>
<path d="M184.9 91.9h.2v.2h-.2z" fill-rule="evenodd"/>
<path d="M199 91.9h.2v.2h-.2z" fill-rule="evenodd"/>
<path d="M172.9 113.8h.2v.2h-.2z" fill-rule="evenodd"/>
<path d="M184.9 105.8h.2v.2h-.2z" fill-rule="evenodd"/>
<path d="M209.7 119.6h.2v.2h-.2z" fill-rule="evenodd"/>
<path d="M133.4 178.8h.2v.2h-.2z" fill-rule="evenodd"/>
</g>
<text font-size="4.5" x="229.6" y="185.4">Quectel Technology</text>
<text font-size="3.9" x="17.1" y="21.8">EC20 Interface Definition</text>
<g font-size="3.2">
<text x="39.2" y="6.6">6</text>
<text x="84.5" y="6.6">5</text>
<text x="129.6" y="6.6">4</text>
<text x="173.2" y="6.6">3</text>
<text x="220.1" y="6.6">2</text>
<text x="265.4" y="6.6">1</text>
<text x="2.5" y="30.5">D</text>
<text x="292.5" y="30.4">D</text>
<text x="292.1" y="77.8">C</text>
<text x="3.1" y="81.1">C</text>
<text x="3" y="131.8">B</text>
<text x="292.6" y="131.8">B</text>
<text x="2.6" y="185.3">A</text>
<text x="292.9" y="183.1">A</text>
<text x="25.1" y="207.3">6</text>
<text x="69.9" y="206.8">5</text>
<text x="120.1" y="207">4</text>
<text x="168.2" y="206.8">3</text>
<text x="219.6" y="206.8">2</text>
<text x="270.1" y="208">1</text>
</g>
<g font-size="1.8">
<text x="222.1" y="189.3">DRAWN BY</text>
<text x="242.4" y="189.4">PROJECT</text>
<text x="267.8" y="189.3">TITLE</text>
<text x="222.1" y="196.9">CHECKED BY</text>
<text x="241.1" y="194.6">SIZE</text>
<text x="266.5" y="194.5">VER</text>
<text x="241.1" y="200.7">SHEET</text>
</g>
<g font-size="1.5">
<text x="222.1" y="191.9">&lt;Mountain&gt;</text>
<text x="247.7" y="191.9">EC20-MINIPCIE</text>
<text x="271.6" y="191.9">Moudle_Interface</text>
<text x="253.3" y="195.9">A2</text>
<text x="222.1" y="199.5">&lt;NAME HERE&gt;</text>
<text x="253.1" y="200.7">of</text>
<text x="273.1" y="200.7">&lt;2015.06&gt;</text>
</g>
<g font-size="1.4">
<text x="250.5" y="200.6">1</text>
<text x="256" y="200.6">4</text>
</g>
<text font-size="1.3" x="276" y="196.9">1.02</text>
<g font-size=".9">
<text x="77.3" y="18.2" transform="rotate(-90 77.3 18.2)">[1]</text>
<text x="77.6" y="23.2" transform="rotate(-90 77.6 23.2)">USB_VBUS</text>
<text x="80.1" y="23.2" transform="rotate(-90 80.1 23.2)">USB_DM [3]</text>
<text x="82.7" y="23.2" transform="rotate(-90 82.7 23.2)">USB_DP [3]</text>
<text x="84.8" y="21.2" transform="rotate(-90 84.8 21.2)">[3]</text>
<text x="85.2" y="23.4" transform="rotate(-90 85.2 23.4)">RXD</text>
<text x="87.6" y="23.2" transform="rotate(-90 87.6 23.2)">TXD [3]</text>
<text x="89.9" y="21.2" transform="rotate(-90 89.9 21.2)">[3]</text>
<text x="90.2" y="23.4" transform="rotate(-90 90.2 23.4)">DTR</text>
<text x="92.4" y="21.4" transform="rotate(-90 92.4 21.4)">[3]</text>
<text x="92.7" y="23.5" transform="rotate(-90 92.7 23.5)">RTS</text>
<text x="95.3" y="23.4" transform="rotate(-90 95.3 23.4)">CTS [3]</text>
<text x="97.8" y="23.3" transform="rotate(-90 97.8 23.3)">DCD [3]</text>
<text x="100.4" y="23.4" transform="rotate(-90 100.4 23.4)">RI [3]</text>
<text x="105.3" y="20.6" transform="rotate(-90 105.3 20.6)">[1,2]</text>
<text x="105.6" y="23.1" transform="rotate(-90 105.6 23.1)">VBAT</text>
<text x="112.8" y="20.8" transform="rotate(-90 112.8 20.8)">[1,2]</text>
<text x="113.1" y="23.3" transform="rotate(-90 113.1 23.3)">VBAT</text>
<text x="70.4" y="36.2" transform="rotate(-90 70.4 36.2)">102</text>
<text x="72.4" y="41.6" transform="rotate(-90 72.4 41.6)">HSIC_STB</text>
<text x="72.9" y="36.2" transform="rotate(-90 72.9 36.2)">101</text>
<text x="74.9" y="39.3" transform="rotate(-90 74.9 39.3)">GND</text>
<text x="75.5" y="36.2" transform="rotate(-90 75.5 36.2)">72</text>
<text x="78" y="36.2" transform="rotate(-90 78 36.2)">71</text>
<text x="80" y="41" transform="rotate(-90 80 41)">USB_DM</text>
<text x="80.6" y="36.2" transform="rotate(-90 80.6 36.2)">70</text>
<text x="82.5" y="40.8" transform="rotate(-90 82.5 40.8)">USB_DP</text>
<text x="83.1" y="36.2" transform="rotate(-90 83.1 36.2)">69</text>
<text x="85.1" y="39.2" transform="rotate(-90 85.1 39.2)">RXD</text>
<text x="85.6" y="36.2" transform="rotate(-90 85.6 36.2)">68</text>
<text x="87.6" y="39.1" transform="rotate(-90 87.6 39.1)">TXD</text>
<text x="88.2" y="36.2" transform="rotate(-90 88.2 36.2)">67</text>
<text x="90.1" y="39.2" transform="rotate(-90 90.1 39.2)">DTR</text>
<text x="90.7" y="36.2" transform="rotate(-90 90.7 36.2)">66</text>
<text x="92.7" y="39.1" transform="rotate(-90 92.7 39.1)">RTS</text>
<text x="93.2" y="36.2" transform="rotate(-90 93.2 36.2)">65</text>
<text x="95.2" y="39.1" transform="rotate(-90 95.2 39.1)">CTS</text>
<text x="95.8" y="36.2" transform="rotate(-90 95.8 36.2)">64</text>
<text x="97.7" y="39.2" transform="rotate(-90 97.7 39.2)">DCD</text>
<text x="98.3" y="36.2" transform="rotate(-90 98.3 36.2)">63</text>
<text x="100.3" y="38.2" transform="rotate(-90 100.3 38.2)">RI</text>
<text x="100.9" y="36.2" transform="rotate(-90 100.9 36.2)">62</text>
<text x="102.8" y="40.9" transform="rotate(-90 102.8 40.9)">STATUS</text>
<text x="103.4" y="36.2" transform="rotate(-90 103.4 36.2)">61</text>
<text x="105.4" y="41.3" transform="rotate(-90 105.4 41.3)">VBAT_BB</text>
<text x="105.9" y="36.2" transform="rotate(-90 105.9 36.2)">60</text>
<text x="107.9" y="41.3" transform="rotate(-90 107.9 41.3)">VBAT_BB</text>
<text x="108.5" y="36.2" transform="rotate(-90 108.5 36.2)">59</text>
<text x="110.4" y="41.3" transform="rotate(-90 110.4 41.3)">VBAT_RF</text>
<text x="111" y="36.2" transform="rotate(-90 111 36.2)">58</text>
<text x="113" y="41.3" transform="rotate(-90 113 41.3)">VBAT_RF</text>
<text x="113.6" y="36.2" transform="rotate(-90 113.6 36.2)">57</text>
<text x="115.5" y="39.3" transform="rotate(-90 115.5 39.3)">GND</text>
<text x="116.1" y="36.2" transform="rotate(-90 116.1 36.2)">56</text>
<text x="118.6" y="36.2" transform="rotate(-90 118.6 36.2)">55</text>
<text x="233" y="40">73</text>
<text x="235.2" y="40.6">GND</text>
<text x="242.6" y="40.6">GND</text>
<text x="245.7" y="40">100</text>
<text x="60" y="45.6">1</text>
<text x="61.7" y="46.2">WAKEUP_IN</text>
<text x="69.8" y="42.3" transform="rotate(-90 69.8 42.3)">HSIC_DATA</text>
<text x="77.4" y="42" transform="rotate(-90 77.4 42)">USB_VBUS</text>
<text x="118" y="42.2" transform="rotate(-90 118 42.2)">RESERVED</text>
<text x="123.7" y="46.2">GND</text>
<text x="126.7" y="45.6">54</text>
<text x="233" y="42.5">74</text>
<text x="233" y="45.1">75</text>
<text x="233" y="47.6">76</text>
<text x="235.2" y="43.1">GND</text>
<text x="235.2" y="45.7">GND</text>
<text x="242.6" y="43.1">GND</text>
<text x="242.6" y="45.7">GND</text>
<text x="245.7" y="42.5">99</text>
<text x="245.7" y="45.1">98</text>
<text x="245.7" y="47.6">97</text>
<text x="38.7" y="53.7">[3]</text>
<text x="40" y="54">FLY_MODE</text>
<text x="60" y="48.1">2</text>
<text x="60" y="50.7">3</text>
<text x="60" y="53.2">4</text>
<text x="61.7" y="48.7">AP_READY</text>
<text x="61.7" y="51.2">SLEEP_IND</text>
<text x="61.7" y="53.8">W_DISABLE#</text>
<text x="123.7" y="53.8">GND</text>
<text x="123.7" y="51.2">GND</text>
<text x="123.7" y="48.7">GND</text>
<text x="126.7" y="53.2">51</text>
<text x="126.7" y="50.7">52</text>
<text x="126.7" y="48.1">53</text>
<text x="233" y="50.1">77</text>
<text x="233" y="52.7">78</text>
<text x="235.2" y="48.2">GND</text>
<text x="235.2" y="50.7">GND</text>
<text x="235.2" y="53.3">GND</text>
<text x="242.6" y="48.2">GND</text>
<text x="242.6" y="50.7">GND</text>
<text x="242.6" y="53.3">GND</text>
<text x="245.7" y="50.1">96</text>
<text x="245.7" y="52.7">95</text>
<text x="36.8" y="58.8">[3]</text>
<text x="38.1" y="59.1">NET_STATUS</text>
<text x="60" y="55.7">5</text>
<text x="60" y="58.3">6</text>
<text x="61.7" y="56.3">NET_MODE</text>
<text x="61.7" y="58.8">NET_STATUS</text>
<text x="121.2" y="58.8">ANT_MAIN</text>
<text x="123.7" y="56.3">GND</text>
<text x="126.7" y="58.3">49</text>
<text x="126.7" y="55.7">50</text>
<text x="143.7" y="58.9">ANT_MAIN</text>
<text x="148.6" y="58.6">[4]</text>
<text x="233" y="55.2">79</text>
<text x="233" y="57.8">80</text>
<text x="235.2" y="55.8">GND</text>
<text x="235.2" y="58.3">GND</text>
<text x="238.3" y="59">U101-B</text>
<text x="242.6" y="55.8">GND</text>
<text x="242.6" y="58.3">GND</text>
<text x="245.7" y="55.2">94</text>
<text x="245.7" y="57.8">93</text>
<text x="38.3" y="61.3">[1,3]</text>
<text x="40.4" y="61.6">VDD_EXT</text>
<text x="60" y="60.8">7</text>
<text x="61.7" y="61.4">VDD_EXT</text>
<text x="123.7" y="61.4">GND</text>
<text x="126.7" y="60.8">48</text>
<text x="233" y="60.3">81</text>
<text x="233" y="62.8">82</text>
<text x="233" y="65.4">83</text>
<text x="235.2" y="60.9">GND</text>
<text x="235.2" y="63.4">GND</text>
<text x="235.2" y="66">GND</text>
<text x="242.6" y="60.9">GND</text>
<text x="242.6" y="63.4">GND</text>
<text x="242.6" y="66">GND</text>
<text x="245.7" y="60.3">92</text>
<text x="245.7" y="62.8">91</text>
<text x="245.7" y="65.4">90</text>
<text x="60" y="68.4">8</text>
<text x="60" y="71">9</text>
<text x="61.7" y="69">GND</text>
<text x="61.7" y="71.5">GND</text>
<text x="91.6" y="67.7">U101-A</text>
<text x="120.9" y="69">ANT_GNSS</text>
<text x="123.7" y="71.5">GND</text>
<text x="126.7" y="71">46</text>
<text x="126.7" y="68.4">47</text>
<text x="143.6" y="69.1">ANT_GNSS</text>
<text x="148.8" y="68.8">[4]</text>
<text x="233" y="67.9">84</text>
<text x="233" y="70.5">85</text>
<text x="235.2" y="68.5">GND</text>
<text x="235.2" y="71">GND</text>
<text x="242.6" y="68.5">GND</text>
<text x="242.6" y="71">GND</text>
<text x="245.7" y="67.9">89</text>
<text x="245.7" y="70.5">88</text>
<text x="59.5" y="73.5">10</text>
<text x="59.5" y="76">11</text>
<text x="61.7" y="74.1">USIM_GND</text>
<text x="61.7" y="76.6">DBG_RXD</text>
<text x="123.3" y="76.6">ADC1</text>
<text x="123.3" y="74.1">ADC0</text>
<text x="126.7" y="76">44</text>
<text x="126.7" y="73.5">45</text>
<text x="233" y="73">86</text>
<text x="235.2" y="73.6">GND</text>
<text x="236.6" y="76.8">EC20-MINIPCIE</text>
<text x="242.6" y="73.6">GND</text>
<text x="245.7" y="73">87</text>
<text x="38.2" y="83.9">[3,4]</text>
<text x="59.5" y="78.6">12</text>
<text x="59.5" y="81.1">13</text>
<text x="59.5" y="83.7">14</text>
<text x="61.7" y="79.1">DBG_TXD</text>
<text x="61.7" y="81.7">USIM_PRESENCE</text>
<text x="120.7" y="79.1">RESERVED</text>
<text x="122" y="81.7">I2C_SDA</text>
<text x="126.7" y="83.7">41</text>
<text x="126.7" y="81.1">42</text>
<text x="126.7" y="78.6">43</text>
<text x="143.5" y="81.8">I2C_SDA</text>
<text x="147.6" y="81.5">[3]</text>
<text x="37.7" y="86.7">[3,4]</text>
<text x="38.1" y="89">[3,4]</text>
<text x="40.6" y="87">SIM_DATA</text>
<text x="41.1" y="84.3">SIM_VDD</text>
<text x="41.2" y="89.4">SIM_CLK</text>
<text x="59.5" y="86.2">15</text>
<text x="59.5" y="88.7">16</text>
<text x="61.7" y="84.2">USIM_VDD</text>
<text x="61.7" y="86.8">USIM_DATA</text>
<text x="61.7" y="89.3">USIM_CLK</text>
<text x="121.5" y="89.3">SPI_MISO</text>
<text x="122" y="86.8">SPI_CLK</text>
<text x="122.1" y="84.2">I2C_SCL</text>
<text x="126.7" y="88.7">39</text>
<text x="126.7" y="86.2">40</text>
<text x="143.5" y="84.4">I2C_SCL</text>
<text x="147.6" y="84.1">[3]</text>
<text x="171.1" y="85.6">VCC_3V3</text>
<text x="38.3" y="91.5">[3,4]</text>
<text x="41.3" y="91.9">SIM_RST</text>
<text x="59.5" y="91.3">17</text>
<text x="59.5" y="93.8">18</text>
<text x="61.7" y="91.8">USIM_RST</text>
<text x="61.7" y="94.4">RESERVED</text>
<text x="121.4" y="94.4">SPI_CS_N</text>
<text x="121.5" y="91.8">SPI_MOSI</text>
<text x="126.7" y="93.8">37</text>
<text x="126.7" y="91.3">38</text>
<text x="69.8" y="100" transform="rotate(-90 69.8 100)">ANT_SEL1</text>
<text x="72.4" y="100" transform="rotate(-90 72.4 100)">ANT_SEL0</text>
<text x="74.9" y="100" transform="rotate(-90 74.9 100)">GND</text>
<text x="77.4" y="100" transform="rotate(-90 77.4 100)">RESET_N</text>
<text x="80" y="100" transform="rotate(-90 80 100)">PWRKEY</text>
<text x="82.5" y="100" transform="rotate(-90 82.5 100)">GND</text>
<text x="85.1" y="100" transform="rotate(-90 85.1 100)">SD_INS_DET</text>
<text x="87.6" y="100" transform="rotate(-90 87.6 100)">PCM_IN</text>
<text x="90.1" y="100" transform="rotate(-90 90.1 100)">PCM_OUT</text>
<text x="92.7" y="100" transform="rotate(-90 92.7 100)">PCM_SYNC</text>
<text x="95.2" y="100" transform="rotate(-90 95.2 100)">PCM_CLK</text>
<text x="97.7" y="100" transform="rotate(-90 97.7 100)">SD1_DATA3</text>
<text x="100.3" y="100" transform="rotate(-90 100.3 100)">SD1_DATA2</text>
<text x="102.8" y="100" transform="rotate(-90 102.8 100)">SD1_DATA1</text>
<text x="105.4" y="100" transform="rotate(-90 105.4 100)">SD1_DATA0</text>
<text x="107.9" y="100" transform="rotate(-90 107.9 100)">SD1_CLK</text>
<text x="110.4" y="100" transform="rotate(-90 110.4 100)">SD1_CMD</text>
<text x="113" y="100" transform="rotate(-90 113 100)">SD_VDD</text>
<text x="115.5" y="100" transform="rotate(-90 115.5 100)">ANT_DIV</text>
<text x="118" y="100" transform="rotate(-90 118 100)">GND</text>
<text x="169.9" y="100.4">R102</text>
<text x="181.5" y="100.4">R103</text>
<text x="70.4" y="102.6" transform="rotate(-90 70.4 102.6)">104</text>
<text x="72.9" y="102.6" transform="rotate(-90 72.9 102.6)">103</text>
<text x="75.5" y="102.1" transform="rotate(-90 75.5 102.1)">19</text>
<text x="78" y="102.1" transform="rotate(-90 78 102.1)">20</text>
<text x="80.6" y="102.1" transform="rotate(-90 80.6 102.1)">21</text>
<text x="83.1" y="102.1" transform="rotate(-90 83.1 102.1)">22</text>
<text x="85.6" y="102.1" transform="rotate(-90 85.6 102.1)">23</text>
<text x="88.2" y="102.1" transform="rotate(-90 88.2 102.1)">24</text>
<text x="90.7" y="102.1" transform="rotate(-90 90.7 102.1)">25</text>
<text x="93.2" y="102.1" transform="rotate(-90 93.2 102.1)">26</text>
<text x="95.8" y="102.1" transform="rotate(-90 95.8 102.1)">27</text>
<text x="98.3" y="102.1" transform="rotate(-90 98.3 102.1)">28</text>
<text x="100.9" y="102.1" transform="rotate(-90 100.9 102.1)">29</text>
<text x="103.4" y="102.1" transform="rotate(-90 103.4 102.1)">30</text>
<text x="105.9" y="102.1" transform="rotate(-90 105.9 102.1)">31</text>
<text x="108.5" y="102.1" transform="rotate(-90 108.5 102.1)">32</text>
<text x="111" y="102.1" transform="rotate(-90 111 102.1)">33</text>
<text x="113.6" y="102.1" transform="rotate(-90 113.6 102.1)">34</text>
<text x="116.1" y="102.1" transform="rotate(-90 116.1 102.1)">35</text>
<text x="118.6" y="102.1" transform="rotate(-90 118.6 102.1)">36</text>
<text x="120.9" y="102.3">EC20-MINIPCIE</text>
<text x="168.5" y="102.7">NM_10K</text>
<text x="180" y="102.7">NM_100K</text>
<text x="195.4" y="106.8">G</text>
<text x="198.8" y="103.8" transform="rotate(-90 198.8 103.8)">S</text>
<text x="199.7" y="103.7">RSE002P03</text>
<text x="201.1" y="107.5">Q102</text>
<text x="210.8" y="105.6">R105</text>
<text x="78.7" y="111.4" transform="rotate(-90 78.7 111.4)">R101</text>
<text x="81.2" y="111.2" transform="rotate(-90 81.2 111.2)">10K</text>
<text x="186.3" y="113.1">Q101</text>
<text x="198.8" y="110.3" transform="rotate(-90 198.8 110.3)">D</text>
<text x="210.8" y="108.1">0R</text>
<text x="77.3" y="117.8" transform="rotate(-90 77.3 117.8)">[3] RESET_N</text>
<text x="87.5" y="117.7" transform="rotate(-90 87.5 117.7)">[3] PCM_IN</text>
<text x="90.1" y="117.2" transform="rotate(-90 90.1 117.2)">PCM_OUT</text>
<text x="90.3" y="118.6" transform="rotate(-90 90.3 118.6)">[3]</text>
<text x="92.6" y="119.1" transform="rotate(-90 92.6 119.1)">[3] PCM_SYNC</text>
<text x="95" y="116.9" transform="rotate(-90 95 116.9)">PCM_CLK</text>
<text x="95.2" y="118.3" transform="rotate(-90 95.2 118.3)">[3]</text>
<text x="112.9" y="117.2" transform="rotate(-90 112.9 117.2)">VDD_GPS</text>
<text x="113.2" y="118.4" transform="rotate(-90 113.2 118.4)">[4]</text>
<text x="115.3" y="117.9" transform="rotate(-90 115.3 117.9)">[4] ANT_DIV</text>
<text x="155.3" y="114.1">[3]</text>
<text x="156.7" y="114.3">USB_ON</text>
<text x="186.2" y="117.1">DTC143ZE</text>
<text x="222.1" y="120">[1]</text>
<text x="217" y="120.3">USB_VBUS</text>
<text x="56.5" y="168.5">[1,3]</text>
<text x="59" y="168.8">VDD_EXT</text>
<text x="122.1" y="173.6">DH2_6MMN</text>
<text x="130.2" y="172.3">H101</text>
<text x="132.8" y="173.7">DH2_6MMN</text>
<text x="140" y="172.2">H102</text>
<text x="74.4" y="179.5">0.1uF</text>
<text x="74.6" y="176.8">C101</text>
<text x="128.5" y="175.1" transform="rotate(-90 128.5 175.1)">1</text>
<text x="138.3" y="175.1" transform="rotate(-90 138.3 175.1)">1</text>
</g>
<g font-size=".8">
<text x="201.2" y="110.6">NM</text>
<text x="182.5" y="118">NM</text>
</g>
</svg>
